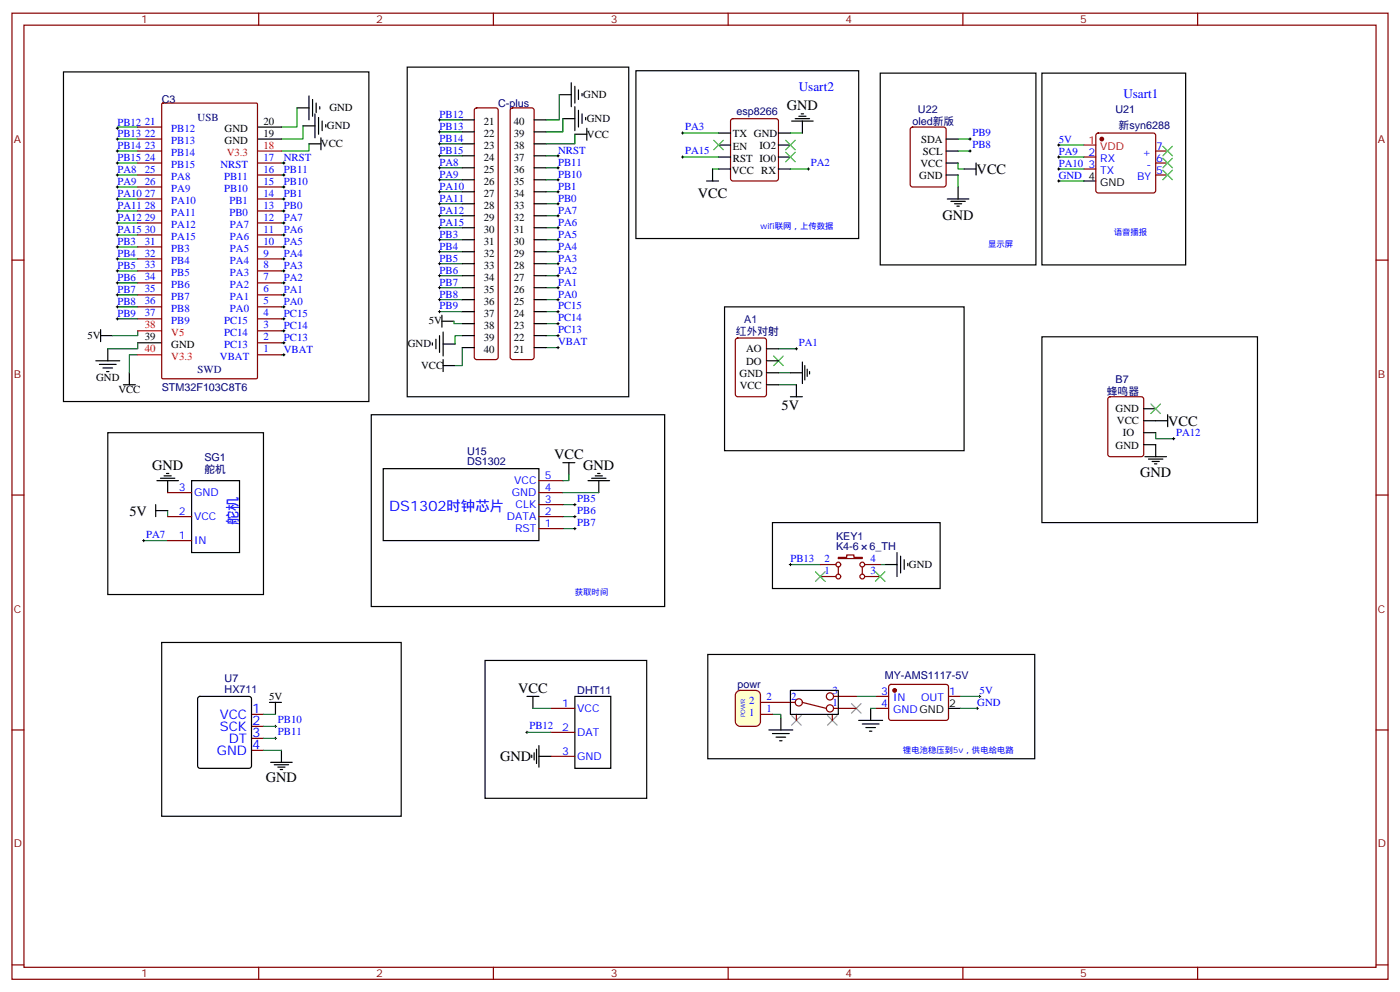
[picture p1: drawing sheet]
<svg xmlns="http://www.w3.org/2000/svg" width="412mm" height="292mm" viewBox="0 0 412 292" stroke-linecap="round" stroke-linejoin="round" font-family="sans-serif">
<g fill="none" stroke="#870000" stroke-width=".35">
<path d="M40.6 37.4h7M47.7 30.5l.3-.2h27.5l.3 .2v80.6l-.1 .3-27.7 .1-.3-.2zM139.9 32l.5-.2h5.6l.5 .2 .3 .5v72.6l-.3 .5-.5 .2h-5.6l-.5-.2-.2-.5v-72.6zM150.5 32l.5-.2h5.6l.5 .2 .2 .5v72.6l-.2 .5-.5 .2h-5.6l-.5-.2-.2-.5v-72.6zM215.4 35.1l.5-.2h12.7l.5 .2 .2 .5v17l-.2 .5-.5 .2h-12.7l-.5-.3-.2-.4v-17zM268.3 37.6l.5-.2h9.2l.6 .4 .1 16.5-.5 .7h-9.4l-.6-.4-.1-16.5zM323 39.4l.5-.2h16.2l.5 .2 .2 .5v16.2l-.2 .5-.5 .2h-16.2l-.5-.2-.2-.5v-16.2zM40.6 44.4h7M40.6 48h7M40.6 51.5h7M40.6 40.9h7M40.6 55h7"/>
<path d="M40.6 58.6h7M75.8 48h7.1M75.8 51.5h7.1M75.8 55h7.1M75.8 58.6h7.1M319.3 49.7h3.5M319.3 46.2h3.5M340.4 44.4h3.6M340.4 48h3.6M340.4 51.5h3.6M40.6 79.7h7M40.6 76.2h7"/>
<path d="M40.6 72.7h7M40.6 62.1h7M40.6 65.6h7M40.6 69.1h7M75.8 79.7h7.1M75.8 76.2h7.1M75.8 72.7h7.1M75.8 62.1h7.1M75.8 65.6h7.1M75.8 69.1h7.1M40.6 93.8h7M40.6 90.3h7"/>
<path d="M40.6 86.8h7M40.6 83.3h7M75.8 93.8h7.1M75.8 97.4h7.1M75.8 90.3h7.1M75.8 86.8h7.1M75.8 83.3h7.1M216.8 99.7l.5-.2h7.8l.6 .4 .1 16.2-.5 .6-8 .1-.6-.5-.1-16.1zM75.8 104.4h7.1M75.8 100.9h7.1M326.6 117l.4-.2h9.2l.6 .4 .1 16.5-.5 .7h-9.4l-.6-.5-.1-16.4zM49.4 145h7"/>
<path d="M49.4 152h7M49.4 159.1h7M158.7 141.5h7.1M158.7 145h7.1M158.7 148.5h7.1M158.7 152h7.1M158.7 155.6h7.1M74.1 213.8h3.5M74.1 217.3h3.5M74.1 210.3h3.5M227.5 206.7h6.7M234.6 210.3v1.7"/>
<path d="M236.4 206.7l7 1.8M245.2 210.3v1.7M245.5 208.5h6.7M245.5 205h6.7M258.2 208.5h3.6M258.2 205h3.6M262 201.6l.5-.2 16.5 .1 .4 .6-.1 9.5-.6 .4h-16.5l-.4-.7v-9.2zM279.4 205h3.5M74.1 220.8h3.5"/>
<circle cx="235.3" cy="206.7" r="1.06"/>
<circle cx="244.5" cy="205" r="1.06"/>
<circle cx="244.5" cy="208.5" r="1.06"/>
</g>
<g fill="none" stroke="#000" stroke-width=".35">
<path d="M119.9 19.8h65.3v97h-65.3zM18.7 21.2h90v97h-90zM75.8 37.4h7.1M87.5 31.8h3.5M89.3 37h3.5M91 28.2v7.1M92.1 29.3v4.9M92.8 33.5v7.1M93.1 30.3v2.9M93.8 34.6v4.9M94.2 31.4v.7M94.9 35.6v2.9"/>
<path d="M96 36.7v.7M136.2 35.3h3.5M136.2 38.8h3.5M157.3 35.3h3.6M157.3 38.8h3.6M164.7 27.9h3.6M165.8 34.9h3.5M168.3 24.3v7.1M169.3 39.5h3.6M169.3 25.4v4.9M169.3 31.4v7.1M170.4 26.5v2.8"/>
<path d="M170.4 32.5v4.9M171.4 27.5v.7M171.4 33.5v2.8M172.5 34.6v.7M172.9 37.7v3.6M187.3 20.8h65.6v49.4h-65.6zM211.7 39.2h3.5M229.3 39.2h3.5M233.2 35.6h6.3M234.2 34.9h4.3M235.3 34.2h2.1M236 33.5h.7"/>
<path d="M236.4 35.6v3.6M259.3 21.5h45.9v56.5h-45.9zM306.9 21.5h42.3v56.5h-42.3zM75.8 40.9h7.1M91 42.3h3.5M94.5 40.6v3.5M136.2 42.3h3.5M136.2 45.9h3.5M136.2 49.4h3.5M136.2 52.9h3.5M136.2 56.4h3.5M136.2 60h3.5"/>
<path d="M157.3 42.3h3.6M157.3 45.9h3.6M157.3 49.4h3.6M157.3 52.9h3.6M157.3 56.4h3.6M157.3 60h3.6M208.1 53.3h3.6M209.9 49.7v3.6M211.7 42.7h3.5M211.7 46.2h3.5M211.7 49.7h3.5M229.3 42.7h3.5"/>
<path d="M229.3 46.2h3.5M229.3 49.7h3.5M278.7 40.9h3.5M278.7 51.5h3.5M278.7 48h3.5M278.7 44.4h3.5M279 58.6h6.4M280.1 59.3h4.2M281.2 60h2.1M282.2 55v3.6M284 49.7h3.5M287.5 48v3.5"/>
<path d="M319.3 53.3h3.5M136.2 63.5h3.5M136.2 67h3.5M136.2 70.6h3.5M136.2 74.1h3.5M136.2 77.6h3.5M157.3 63.5h3.6M157.3 67h3.6M157.3 70.6h3.6M157.3 74.1h3.6M157.3 77.6h3.6M281.9 60.7h.7"/>
<path d="M29.6 98.8h3.6M29.6 97v3.5M128.4 99.8v2.9M129.5 98.8v4.9M130.2 94.5h3.5M130.2 92.8v3.5M130.5 97.7v7.1M136.2 98.8h3.5M136.2 81.1h3.5M136.2 84.7h3.5M136.2 88.2h3.5M136.2 91.7h3.5"/>
<path d="M136.2 95.2h3.5M157.3 98.8h3.6M157.3 81.1h3.6M157.3 84.7h3.6M157.3 88.2h3.6M157.3 91.7h3.6M157.3 95.2h3.6M213.4 90.3h70.6v42.3h-70.6zM306.9 99.1h63.5v54.7h-63.5zM28.2 106.2h7.1M29.3 107.2h4.9M30.3 108.3h2.9"/>
<path d="M31.4 109.4h.7M31.7 102.7v3.5M36.3 113.2h3.6M38.1 109.7v3.5M40.6 100.9h7M127.4 100.9v.7M130.5 101.2h3.6M130.5 105.8v3.6M130.5 107.6h3.6M136.2 102.3h3.5M157.3 102.3h3.6M225.8 106.2h3.5"/>
<path d="M225.8 113.2h3.5M225.8 109.7h3.5M225.8 102.7h3.5M232.8 109.7h3.6M232.8 116.8h3.6M234.6 113.2v3.6M236.4 106.5v6.4M237.1 107.6v4.2M237.8 108.7v2.1M238.5 109.4v.7M31.7 127.4h45.9v47.6h-45.9zM49 139.3h.7"/>
<path d="M109.4 122.1h86.4v56.4h-86.4zM112.9 137.9h45.8v21.2h-45.8zM165.8 136.2h3.5M167.6 136.2v3.5M176 139.3h.7M336.9 130.9h3.5v3.5M336.9 127.4h3.5M336.9 123.8h7.1M336.9 120.3h3.5M337.3 134.4h6.3M338.3 135.1h4.2M339.4 135.8h2.1"/>
<path d="M340.1 136.5h.7M344 122.1v3.5M45.9 150.3h3.5M45.9 148.5v3.5M46.2 141.5h6.4M47.3 140.8h4.2M48.3 140.1h2.1M49.4 141.5v3.5M56.4 141.5h14.2v21.1h-14.2zM173.2 141.5h6.4M174.3 140.8h4.2M175.3 140.1h2.1"/>
<path d="M176.4 141.5v3.5M47.6 189.1h70.6v51.1h-70.6zM208.5 192.6h96.3v30.7h-96.3zM58.4 205.2l.5-.2h14.5l.5 .2 .2 .5v19.7l-.3 .5-.4 .2h-14.5l-.5-.2-.2-.5v-19.7zM79.4 206.7h3.5M81.1 206.7v3.6M226.5 214.8h7M227.5 215.9h5M228.6 217h2.8M229.7 218h.7M230 211.3v3.5M232.8 203.2h14.1v7.1h-14.1z"/>
<path d="M252.9 212h7.1M254 213.1h4.9M255.1 214.1h2.8M256.1 215.2h.7M256.5 208.5v3.5M279.4 208.5h3.5M79.7 224.4h6.4M80.8 225.1h4.2M81.8 225.8h2.2M82.5 226.5h.8M82.9 220.8v3.6"/>
</g>
<path d="M75.8 44.4h7.1M319.3 42.7h3.5M40.6 97.4h7M40.6 104.4h7" fill="none" stroke="#f00" stroke-width=".35"/>
<g fill="#870000" stroke="#870000" stroke-width=".35">
<circle cx="324.6" cy="40.9" r=".53"/>
<circle cx="263.5" cy="203.2" r=".53"/>
</g>
<g fill="none" stroke="#008700" stroke-width=".35">
<path d="M40.6 37.4h-6v.3M87.5 31.8v5.6h-4.6M89.3 37v3.9h-6.4M129.5 35.3h6.7M129.5 38.8h6.7M164.7 27.9v7.4h-3.8M165.8 34.9v3.9h-4.9M169.3 39.5v2.8h-8.4M201.1 39.2h10.6M232.8 39.2h3.6M34.6 58.6h6M34.6 55h6"/>
<path d="M34.6 48h6M34.6 51.5h6M34.6 40.9h6M34.6 44.4h6M82.9 58.6h.7M82.9 55h.7M82.9 48h.7M82.9 51.5h.7M91 42.3v2.1h-8.1M129.5 60h6.7M129.5 56.4h6.7M129.5 52.9h6.7"/>
<path d="M129.5 49.4h6.7M129.5 45.9h6.7M129.5 42.3h6.7M160.9 60h3.5M160.9 56.4h3.5M160.9 52.9h3.5M160.9 49.4h3.5M160.9 45.9h3.5M201.1 46.2h10.6M209.9 49.7h1.8M232.8 49.7h5.3M282.2 48v1.7h1.8"/>
<path d="M282.2 40.9h3.6M282.2 44.4h3.6M282.2 51.5v3.5M311.9 42.7h7.4M311.9 49.7h7.4M311.9 53.3h7.4M311.9 46.2h7.4M34.6 65.6h6M34.6 76.2h6M34.6 72.7h6M34.6 79.7h6M34.6 62.1h6"/>
<path d="M34.6 69.1h6M82.9 65.6h.7M82.9 76.2h.7M82.9 72.7h.7M82.9 79.7h.7M82.9 62.1h.7M82.9 69.1h.7M129.5 77.6h6.7M129.5 74.1h6.7M129.5 70.6h6.7M129.5 67h6.7M129.5 63.5h6.7"/>
<path d="M160.9 77.6h3.5M160.9 74.1h3.5M160.9 70.6h3.5M160.9 67h3.5M160.9 63.5h3.5M34.6 90.3h6M34.6 83.3h6M34.6 86.8h6M34.6 93.8h6M40.6 97.4v1.4h-7.4M82.9 90.3h.7M82.9 83.3h.7"/>
<path d="M82.9 86.8h.7M82.9 93.8h.7M82.9 97.4h.7M129.5 91.7h6.7M129.5 88.2h6.7M129.5 84.7h6.7M129.5 81.1h6.7M133.7 94.5v.7h2.5M136.2 98.8h-2.1v2.4M160.9 98.8h3.5M160.9 95.2h3.5M160.9 91.7h3.5"/>
<path d="M160.9 88.2h3.5M160.9 84.7h3.5M160.9 81.1h3.5M40.6 100.9v1.8h-8.9M40.6 104.4h-2.5v5.3M82.9 104.4h.7M82.9 100.9h.7M136.2 102.3v5.3h-2.1M160.9 102.3h3.5M229.3 102.7h5.3M229.3 109.7h3.5M229.3 113.2h5.3"/>
<path d="M167.6 139.7v1.8h-1.8M340.4 127.4v1.7h5.3M42.3 159.1h7.1M49.4 150.3v1.7M165.8 155.6h3.5M165.8 152h3.5M165.8 148.5h3.5M165.8 145h10.6M77.6 210.3h3.5M77.6 213.8h3.5M77.6 217.3h3.5M227.5 210.3h2.5v1"/>
<path d="M252.2 205h6M256.5 208.5h1.7M282.9 205h5.7M282.9 208.5h5M77.6 220.8h5.3"/>
</g>
<g fill="none" stroke="#000" stroke-width=".29">
<path d="M34.2 37.7h.7M34.6 37.4v.7M129.1 35.3h.7M129.1 38.8h.7M129.5 34.9v.7M129.5 38.5v.7M200.7 39.2h.7M201.1 38.8v.7M34.2 58.6h.7M34.2 55h.7M34.2 48h.7M34.2 51.5h.7"/>
<path d="M34.2 40.9h.7M34.2 44.4h.7M34.6 40.6v.7M34.6 44.1v.7M34.6 47.6v.7M34.6 51.2v.7M34.6 54.7v.7M34.6 58.2v.7M83.3 58.6h.7M83.3 55h.7M83.3 48h.7M83.3 51.5h.7"/>
<path d="M83.6 47.6v.7M83.6 51.2v.7M83.6 54.7v.7M83.6 58.2v.7M129.1 60h.7M129.1 56.4h.7M129.1 52.9h.7M129.1 49.4h.7M129.1 45.9h.7M129.1 42.3h.7M129.5 42v.7M129.5 45.5v.7"/>
<path d="M129.5 49v.7M129.5 52.6v.7M129.5 56.1v.7M129.5 59.6v.7M164 60h.7M164 56.4h.7M164 52.9h.7M164 49.4h.7M164 45.9h.7M164.4 45.5v.7M164.4 49v.7M164.4 52.6v.7"/>
<path d="M164.4 56.1v.7M164.4 59.6v.7M200.7 46.2h.7M201.1 45.9v.7M237.8 49.7h.7M238.1 49.4v.7M285.4 40.9h.7M285.4 44.4h.7M285.8 40.6v.7M285.8 44.1v.7M311.5 42.7h.7M311.5 49.7h.7"/>
<path d="M311.5 53.3h.7M311.5 46.2h.7M311.9 42.3v.7M311.9 45.9v.7M311.9 49.4v.7M311.9 52.9v.7M34.2 65.6h.7M34.2 76.2h.7M34.2 72.7h.7M34.2 79.7h.7M34.2 62.1h.7M34.2 69.1h.7"/>
<path d="M34.6 61.7v.7M34.6 65.3v.7M34.6 68.8v.7M34.6 72.3v.7M34.6 75.8v.8M34.6 79.4v.7M83.3 65.6h.7M83.3 76.2h.7M83.3 72.7h.7M83.3 79.7h.7M83.3 62.1h.7M83.3 69.1h.7"/>
<path d="M83.6 61.7v.7M83.6 65.3v.7M83.6 68.8v.7M83.6 72.3v.7M83.6 75.8v.8M83.6 79.4v.7M129.1 77.6h.7M129.1 74.1h.7M129.1 70.6h.7M129.1 67h.7M129.1 63.5h.7M129.5 63.1v.8"/>
<path d="M129.5 66.7v.7M129.5 70.2v.7M129.5 73.7v.7M129.5 77.3v.7M164 77.6h.7M164 74.1h.7M164 70.6h.7M164 67h.7M164 63.5h.7M164.4 63.1v.8M164.4 66.7v.7M164.4 70.2v.7"/>
<path d="M164.4 73.7v.7M164.4 77.3v.7M34.2 90.3h.7M34.2 83.3h.7M34.2 86.8h.7M34.2 93.8h.7M34.6 82.9v.7M34.6 86.4v.7M34.6 90v.7M34.6 93.5v.7M83.3 90.3h.7M83.3 83.3h.7"/>
<path d="M83.3 86.8h.7M83.3 93.8h.7M83.3 97.4h.7M83.6 82.9v.7M83.6 86.4v.7M83.6 90v.7M83.6 93.5v.7M83.6 97v.7M129.1 91.7h.7M129.1 88.2h.7M129.1 84.7h.7M129.1 81.1h.7"/>
<path d="M129.5 80.8v.7M129.5 84.3v.7M129.5 87.8v.7M129.5 91.4v.7M164 98.8h.7M164 95.2h.7M164 91.7h.7M164 88.2h.7M164 84.7h.7M164 81.1h.7M164.4 80.8v.7M164.4 84.3v.7"/>
<path d="M164.4 87.8v.7M164.4 91.4v.7M164.4 94.9v.7M164.4 98.4v.7M83.3 104.4h.7M83.3 100.9h.7M83.6 100.5v.7M83.6 104.1v.7M164 102.3h.7M164.4 102v.7M234.2 102.7h.7M234.6 102.3v.7"/>
<path d="M345.4 129.1h.7M345.7 128.8v.7M42 159.1h.7M42.3 158.7v.8M169 148.5h.7M169 152h.7M169 155.6h.7M169.3 148.2v.7M169.3 151.7v.7M169.3 155.2v.7M80.8 213.8h.7M80.8 217.3h.7"/>
<path d="M81.1 213.4v.7M81.1 217v.7M287.5 208.5h.7M287.9 208.1v.7M288.2 205h.7M288.6 204.6v.7"/>
</g>
<g fill="none" stroke="#3c3" stroke-width=".35">
<path d="M210.3 41.3l2.8 2.8M213.1 41.3l-2.8 2.8M231.4 44.8l2.8 2.8M231.4 41.3l2.8 2.8M234.2 44.8l-2.8 2.8M234.2 41.3l-2.8 2.8M342.5 43l2.9 2.9M342.5 46.6l2.9 2.8M342.5 50.1l2.9 2.8M345.4 43l-2.9 2.9M345.4 46.6l-2.9 2.8M345.4 50.1l-2.9 2.8"/>
<path d="M227.9 104.8l2.8 2.8M230.7 104.8l-2.8 2.8"/>
</g>
<path d="M233.2 210.6l2.8 2.8M236 210.6l-2.8 2.8M243.8 210.6l2.8 2.8M246.6 210.6l-2.8 2.8M250.8 207.1l2.8 2.8M253.6 207.1l-2.8 2.8" fill="none" stroke="#999" stroke-width=".35"/>
<path d="M216.9 203.8l1.1-.6h4.6a1.41 1.41 0 0 1 1.4 1.4v7.8a1.51 1.51 0 0 1-1.4 1.4h-4.6a1.51 1.51 0 0 1-1.4-1.4v-7.8z" fill="#ffc" stroke="#a10000" stroke-width=".35"/>
<g fill="none" stroke="#870000" stroke-width=".35">
<path d="M3.5 3.9h405.4v284.3h-405.4zM7.1 7.4h398.2v277.3h-398.2zM76.2 3.9v3.5M145.3 3.9v3.5M214.5 3.9v3.5M283.6 3.9v3.5M352.8 3.9v3.5M3.5 76.6h3.6M405.3 76.6h3.6M3.5 145.7h3.6M405.3 145.7h3.6M241.7 169.7h4.5"/>
<path d="M241.7 166.2h4.5M246.9 164h2.5v-.7h2.1v.7h2.5v.4h-7.1zM246.9 166.9v2.1M254 166.9v2.1M254.7 169.7h4.6M254.7 166.2h4.6M3.5 214.8h3.6M162.3 208.5h7M162.3 215.5h7M224 210.3h3.5M224 206.7h3.5M405.3 214.8h3.6"/>
<path d="M162.3 222.6h7M3.5 284h3.6M76.2 284.7v3.5M145.3 284.7v3.5M214.5 284.7v3.5M283.6 284.7v3.5M352.8 284.7v3.5M405.3 284h3.6"/>
<circle cx="246.9" cy="166.2" r=".71"/>
<circle cx="246.9" cy="169.7" r=".71"/>
<circle cx="254" cy="166.2" r=".71"/>
<circle cx="254" cy="169.7" r=".71"/>
</g>
<g fill="none" stroke="#000" stroke-width=".35">
<path d="M227.5 153.8h49.4v19.4h-49.4zM260.7 166.2h3.5M264.2 162.6v7.1M265.3 163.7v4.9M266.3 164.7v2.9M267.4 165.8v.7M142.9 194.4h47.6v40.5h-47.6zM155.2 205h3.5M157 205v3.5M158.7 219.4v6.4M169.3 205h10.6v21.1h-10.6zM156.6 222.2v.8"/>
<path d="M157.3 221.5v2.2M158 220.5v4.2M158.7 222.6h3.6"/>
</g>
<path d="M232.5 166.2h.7M232.8 165.8v.7M154.9 215.5h.7M155.2 215.2v.7" fill="none" stroke="#000" stroke-width=".29"/>
<path d="M232.8 166.2h8.9M259.3 166.2h1.4M155.2 215.5h7.1M157 208.5h5.3" fill="none" stroke="#008700" stroke-width=".35"/>
<path d="M339 118.9l2.8 2.8M341.8 118.9l-2.8 2.8M240.2 168.3l2.9 2.8M243.1 168.3l-2.9 2.8M257.9 168.3l2.8 2.8M260.7 168.3l-2.8 2.8" fill="none" stroke="#3c3" stroke-width=".35"/>
<g font-size="4.2">
<text x="231.8" y="32.4">GND</text>
<text x="287.7" y="51.2">VCC</text>
<text x="205.5" y="58.2">VCC</text>
<text x="277.6" y="64.7">GND</text>
<text x="230.2" y="120.7">5V</text>
<text x="344.1" y="125.3">VCC</text>
<text x="163.2" y="135.1">VCC</text>
<text x="44.8" y="138.3">GND</text>
<text x="171.8" y="138.3">GND</text>
<text x="335.8" y="140.5">GND</text>
<text x="38.1" y="151.7">5V</text>
<text x="152.6" y="203.9">VCC</text>
<text x="147.3" y="224">GND</text>
<text x="78.3" y="230">GND</text>
</g>
<g font-size="4.2" fill="#00f">
<text x="70" y="154.6" transform="rotate(-90 70 154.6)">舵机</text>
<text x="114.7" y="150.3">DS1302时钟芯片</text>
</g>
<g font-size="3.9" fill="#00f">
<text x="235.3" y="26.8">Usart2</text>
<text x="330.9" y="28.9">Usart1</text>
<text x="74.3" y="209.9">1</text>
<text x="64.7" y="211.7">VCC</text>
<text x="64.7" y="215.2">SCK</text>
<text x="74.3" y="213.4">2</text>
<text x="67.4" y="218.7">DT</text>
<text x="74.3" y="217">3</text>
<text x="74.3" y="220.5">4</text>
<text x="63.9" y="222.2">GND</text>
</g>
<g font-size="3.2" fill="#800">
<text x="41.6" y="6.9">1</text>
<text x="110.8" y="6.9">2</text>
<text x="179.9" y="6.9">3</text>
<text x="249.1" y="6.9">4</text>
<text x="318.2" y="6.9">5</text>
<text x="4.1" y="42">A</text>
<text x="405.9" y="42">A</text>
<text x="4.1" y="111.1">B</text>
<text x="405.9" y="111.1">B</text>
<text x="4.1" y="180.3">C</text>
<text x="405.9" y="180.3">C</text>
<text x="4.1" y="249.4">D</text>
<text x="405.9" y="249.4">D</text>
<text x="41.6" y="287.7">1</text>
<text x="110.8" y="287.7">2</text>
<text x="179.9" y="287.7">3</text>
<text x="249.1" y="287.7">4</text>
<text x="318.2" y="287.7">5</text>
</g>
<g font-size="3.2">
<text x="171.8" y="28.8">GND</text>
<text x="97" y="32.8">GND</text>
<text x="172.9" y="35.9">GND</text>
<text x="66.2" y="39">GND</text>
<text x="77.6" y="36.7">20</text>
<text x="77.6" y="40.2">19</text>
<text x="96.3" y="38">GND</text>
<text x="142.5" y="36.9">21</text>
<text x="142.5" y="40.4">22</text>
<text x="151.3" y="40.4">39</text>
<text x="151.3" y="36.9">40</text>
<text x="172.9" y="40.5">VCC</text>
<text x="215.9" y="40.4">TX GND</text>
<text x="66.2" y="42.5">GND</text>
<text x="94.5" y="43.3">VCC</text>
<text x="142.5" y="43.9">23</text>
<text x="142.5" y="47.4">24</text>
<text x="151.3" y="47.4">37</text>
<text x="151.3" y="43.9">38</text>
<text x="215.9" y="44.3">EN</text>
<text x="215.9" y="47.8">RST IO0</text>
<text x="223.7" y="43.9">IO2</text>
<text x="271.3" y="42.2">SDA</text>
<text x="271.9" y="45.7">SCL</text>
<text x="142.5" y="51">25</text>
<text x="151.3" y="51">36</text>
<text x="215.5" y="51.3">VCC RX</text>
<text x="270.8" y="52.7">GND</text>
<text x="271.2" y="49.2">VCC</text>
<text x="142.5" y="54.5">26</text>
<text x="142.5" y="58">27</text>
<text x="151.3" y="58">34</text>
<text x="151.3" y="54.5">35</text>
<text x="324.1" y="54.7">GND</text>
<text x="142.5" y="61.6">28</text>
<text x="142.5" y="65.1">29</text>
<text x="151.3" y="65.1">32</text>
<text x="151.3" y="61.6">33</text>
<text x="142.5" y="68.6">30</text>
<text x="151.3" y="68.6">31</text>
<text x="142.5" y="72.1">31</text>
<text x="142.5" y="75.7">32</text>
<text x="151.3" y="75.7">29</text>
<text x="151.3" y="72.1">30</text>
<text x="142.5" y="79.2">33</text>
<text x="142.5" y="82.7">34</text>
<text x="151.3" y="82.7">27</text>
<text x="151.3" y="79.2">28</text>
<text x="142.5" y="86.3">35</text>
<text x="142.5" y="89.8">36</text>
<text x="151.3" y="89.8">25</text>
<text x="151.3" y="86.3">26</text>
<text x="126.3" y="95.5">5V</text>
<text x="142.5" y="93.3">37</text>
<text x="151.3" y="93.3">24</text>
<text x="25.8" y="99.7">5V</text>
<text x="42.7" y="100.2">39</text>
<text x="142.5" y="96.8">38</text>
<text x="142.5" y="100.4">39</text>
<text x="151.3" y="100.4">22</text>
<text x="151.3" y="96.8">23</text>
<text x="50.4" y="102.5">GND</text>
<text x="120.1" y="102.2">GND</text>
<text x="142.5" y="103.9">40</text>
<text x="151.3" y="103.9">21</text>
<text x="219.8" y="107.4">DO</text>
<text x="219.8" y="103.5">AO</text>
<text x="28.3" y="112.3">GND</text>
<text x="124.1" y="108.5">VCC</text>
<text x="217.9" y="110.9">GND</text>
<text x="34.9" y="115.8">VCC</text>
<text x="217.9" y="114.5">VCC</text>
<text x="328.6" y="121.2">GND</text>
<text x="329" y="124.7">VCC</text>
<text x="330.7" y="128.2">IO</text>
<text x="328.6" y="132.1">GND</text>
<text x="267.8" y="167.1">GND</text>
<text x="79.3" y="205.9">5V</text>
<text x="279.6" y="208.1">2</text>
</g>
<g font-size="3.2" fill="#000080">
<text x="47.6" y="30.3">C3</text>
<text x="58.2" y="35.6">USB</text>
<text x="146.8" y="31.5">C-plus</text>
<text x="217" y="33.9">esp8266</text>
<text x="270.4" y="33.3">U22</text>
<text x="328.6" y="33.2">U21</text>
<text x="268.8" y="36.8">oled新版</text>
<text x="329.5" y="37.9">新syn6288</text>
<text x="219.2" y="95">A1</text>
<text x="216.8" y="98.5">红外对射</text>
<text x="58.2" y="109.7">SWD</text>
<text x="328.6" y="112.6">B7</text>
<text x="47.6" y="115">STM32F103C8T6</text>
<text x="326" y="116.1">蜂鸣器</text>
<text x="60.2" y="135.5">SG1</text>
<text x="137.6" y="136.8">DS1302</text>
<text x="137.6" y="133.8">U15</text>
<text x="60.2" y="139.1">舵机</text>
<text x="246.3" y="162">K4-6</text>
<text x="246.3" y="158.8">KEY1</text>
<text x="256.1" y="162">6_TH</text>
<text x="66.2" y="203.9">HX711</text>
<text x="66.2" y="200.7">U7</text>
<text x="217.2" y="202.6">powr</text>
<text x="260.6" y="199.8">MY-AMS1117-5V</text>
<text x="170.1" y="204.4">DHT11</text>
</g>
<g font-size="3.2" fill="#00f">
<text x="129.5" y="34.6">PB12</text>
<text x="34.6" y="37.1">PB12</text>
<text x="34.6" y="40.3">PB13</text>
<text x="42.7" y="40.2">22</text>
<text x="42.7" y="36.7">21</text>
<text x="50.4" y="39">PB12</text>
<text x="129.5" y="38.2">PB13</text>
<text x="129.5" y="41.7">PB14</text>
<text x="201.8" y="38.3">PA3</text>
<text x="286.5" y="40">PB9</text>
<text x="34.6" y="47.3">PB15</text>
<text x="34.6" y="43.8">PB14</text>
<text x="42.7" y="47.3">24</text>
<text x="42.7" y="43.7">23</text>
<text x="50.4" y="46">PB14</text>
<text x="50.4" y="42.5">PB13</text>
<text x="77.6" y="47.3">17</text>
<text x="83.6" y="47.3">NRST</text>
<text x="129.5" y="45.2">PB15</text>
<text x="164.4" y="45.2">NRST</text>
<text x="201.8" y="45.3">PA15</text>
<text x="286.5" y="43.6">PB8</text>
<text x="311.9" y="42.1">5V</text>
<text x="311.9" y="45.6">PA9</text>
<text x="320.6" y="45.9">2</text>
<text x="324.1" y="47.6">RX</text>
<text x="336.5" y="45.9">+</text>
<text x="340.6" y="44.1">7</text>
<text x="340.6" y="47.6">6</text>
<text x="34.6" y="50.9">PA8</text>
<text x="42.7" y="50.8">25</text>
<text x="50.4" y="49.6">PB15</text>
<text x="50.4" y="53.1">PA8</text>
<text x="65" y="49.6">NRST</text>
<text x="66" y="53.1">PB11</text>
<text x="77.6" y="50.8">16</text>
<text x="83.6" y="50.9">PB11</text>
<text x="129.5" y="48.8">PA8</text>
<text x="129.5" y="52.3">PA9</text>
<text x="164.4" y="52.3">PB10</text>
<text x="164.4" y="48.8">PB11</text>
<text x="238.8" y="48.9">PA2</text>
<text x="311.9" y="49.1">PA10</text>
<text x="311.9" y="52.6">GND 4</text>
<text x="320.6" y="49.4">3</text>
<text x="324.1" y="51.2">TX</text>
<text x="335" y="52.9">BY</text>
<text x="337.7" y="49.4">-</text>
<text x="340.6" y="51.2">5</text>
<text x="34.6" y="57.9">PA10</text>
<text x="34.6" y="54.4">PA9</text>
<text x="42.7" y="54.3">26</text>
<text x="42.7" y="57.9">27</text>
<text x="50.4" y="56.6">PA9</text>
<text x="66" y="56.6">PB10</text>
<text x="77.6" y="54.3">15</text>
<text x="77.6" y="57.9">14</text>
<text x="83.6" y="54.4">PB10</text>
<text x="83.6" y="57.9">PB1</text>
<text x="129.5" y="55.8">PA10</text>
<text x="129.5" y="59.3">PA11</text>
<text x="164.4" y="59.3">PB0</text>
<text x="164.4" y="55.8">PB1</text>
<text x="34.6" y="65">PA12</text>
<text x="34.6" y="61.5">PA11</text>
<text x="42.7" y="64.9">29</text>
<text x="42.7" y="61.4">28</text>
<text x="50.4" y="63.7">PA11</text>
<text x="50.4" y="60.1">PA10</text>
<text x="67.6" y="60.1">PB1</text>
<text x="67.6" y="63.7">PB0</text>
<text x="77.6" y="61.4">13</text>
<text x="77.6" y="64.9">12</text>
<text x="83.6" y="65">PA7</text>
<text x="83.6" y="61.5">PB0</text>
<text x="129.5" y="62.9">PA12</text>
<text x="164.4" y="62.9">PA7</text>
<text x="34.6" y="68.5">PA15</text>
<text x="42.7" y="72">31</text>
<text x="42.7" y="68.4">30</text>
<text x="50.4" y="70.7">PA15</text>
<text x="50.4" y="67.2">PA12</text>
<text x="67.7" y="67.2">PA7</text>
<text x="67.7" y="70.7">PA6</text>
<text x="77.6" y="68.4">11</text>
<text x="77.6" y="72">10</text>
<text x="83.6" y="68.5">PA6</text>
<text x="129.5" y="66.4">PA15</text>
<text x="129.5" y="69.9">PB3</text>
<text x="164.4" y="69.9">PA5</text>
<text x="164.4" y="66.4">PA6</text>
<text x="34.6" y="75.6">PB4</text>
<text x="34.6" y="72">PB3</text>
<text x="42.7" y="75.5">32</text>
<text x="50.4" y="77.8">PB4</text>
<text x="50.4" y="74.3">PB3</text>
<text x="67.7" y="74.3">PA5</text>
<text x="67.7" y="77.8">PA4</text>
<text x="77.6" y="75.5">9</text>
<text x="83.6" y="75.6">PA4</text>
<text x="83.6" y="72">PA5</text>
<text x="129.5" y="73.4">PB4</text>
<text x="129.5" y="77">PB5</text>
<text x="164.4" y="77">PA3</text>
<text x="164.4" y="73.4">PA4</text>
<text x="34.6" y="79.1">PB5</text>
<text x="34.6" y="82.6">PB6</text>
<text x="42.7" y="82.5">34</text>
<text x="42.7" y="79">33</text>
<text x="50.4" y="81.3">PB5</text>
<text x="67.7" y="81.3">PA3</text>
<text x="77.6" y="79">8</text>
<text x="77.6" y="82.5">7</text>
<text x="83.6" y="82.6">PA2</text>
<text x="83.6" y="79.1">PA3</text>
<text x="129.5" y="80.5">PB6</text>
<text x="164.4" y="80.5">PA2</text>
<text x="34.6" y="89.7">PB8</text>
<text x="34.6" y="86.1">PB7</text>
<text x="42.7" y="89.6">36</text>
<text x="42.7" y="86.1">35</text>
<text x="50.4" y="88.4">PB7</text>
<text x="50.4" y="84.8">PB6</text>
<text x="67.7" y="84.8">PA2</text>
<text x="67.7" y="88.4">PA1</text>
<text x="77.6" y="86.1">6</text>
<text x="77.6" y="89.6">5</text>
<text x="83.6" y="86.1">PA1</text>
<text x="83.6" y="89.7">PA0</text>
<text x="129.5" y="84">PB7</text>
<text x="129.5" y="87.6">PB8</text>
<text x="164.4" y="87.6">PA0</text>
<text x="164.4" y="84">PA1</text>
<text x="34.6" y="93.2">PB9</text>
<text x="42.7" y="93.1">37</text>
<text x="50.4" y="95.4">PB9</text>
<text x="50.4" y="91.9">PB8</text>
<text x="66" y="95.4">PC15</text>
<text x="67.7" y="91.9">PA0</text>
<text x="77.6" y="93.1">4</text>
<text x="83.6" y="93.2">PC15</text>
<text x="129.5" y="91.1">PB9</text>
<text x="164.4" y="94.6">PC14</text>
<text x="164.4" y="91.1">PC15</text>
<text x="66" y="99">PC14</text>
<text x="77.6" y="96.7">3</text>
<text x="77.6" y="100.2">2</text>
<text x="83.6" y="100.3">PC13</text>
<text x="83.6" y="96.7">PC14</text>
<text x="164.4" y="101.7">VBAT</text>
<text x="164.4" y="98.1">PC13</text>
<text x="235.3" y="101.8">PA1</text>
<text x="64.8" y="106">VBAT</text>
<text x="66" y="102.5">PC13</text>
<text x="77.6" y="103.7">1</text>
<text x="83.6" y="103.8">VBAT</text>
<text x="346.4" y="128.2">PA12</text>
<text x="151.4" y="142.5">VCC</text>
<text x="160.5" y="141.1">5</text>
<text x="52.7" y="144.6">3</text>
<text x="57.1" y="146">GND</text>
<text x="150.8" y="146">GND</text>
<text x="151.9" y="149.6">CLK</text>
<text x="160.5" y="144.6">4</text>
<text x="160.5" y="148.2">3</text>
<text x="170" y="147.6">PB5</text>
<text x="52.7" y="151.7">2</text>
<text x="57.1" y="153.1">VCC</text>
<text x="149.3" y="153.1">DATA</text>
<text x="160.5" y="151.7">2</text>
<text x="160.5" y="155.2">1</text>
<text x="170" y="151.2">PB6</text>
<text x="170" y="154.7">PB7</text>
<text x="43" y="158.2">PA7</text>
<text x="52.7" y="158.7">1</text>
<text x="57.1" y="160.2">IN</text>
<text x="151.7" y="156.6">RST</text>
<text x="232.8" y="165.5">PB13</text>
<text x="242.9" y="165.5">2</text>
<text x="256.5" y="165.5">4</text>
<text x="242.9" y="169">1</text>
<text x="256.5" y="169">3</text>
<text x="165.6" y="208.1">1</text>
<text x="170" y="209.5">VCC</text>
<text x="220.7" y="207.3">2</text>
<text x="225.8" y="209.5">1</text>
<text x="225.8" y="206">2</text>
<text x="233" y="206">2</text>
<text x="245.2" y="207.8">1</text>
<text x="245.2" y="204.3">3</text>
<text x="259.6" y="204.6">3</text>
<text x="259.6" y="208.1">4</text>
<text x="263.1" y="206.4">IN</text>
<text x="263.1" y="209.9">GNDGND</text>
<text x="271.3" y="206.4">OUT</text>
<text x="279.6" y="204.6">1</text>
<text x="287.9" y="207.9">GND</text>
<text x="288.6" y="204.3">5V</text>
<text x="81.8" y="212.9">PB10</text>
<text x="155.9" y="214.7">PB12</text>
<text x="165.6" y="215.2">2</text>
<text x="220.7" y="210.8">1</text>
<text x="81.8" y="216.4">PB11</text>
<text x="170" y="216.6">DAT</text>
<text x="165.6" y="222.2">3</text>
<text x="170" y="223.7">GND</text>
</g>
<g font-size="3.2" fill="#f00">
<text x="66.8" y="46">V3.3</text>
<text x="77.6" y="43.7">18</text>
<text x="320.6" y="42.3">1</text>
<text x="324.1" y="44.1">VDD</text>
<text x="42.7" y="96.7">38</text>
<text x="50.4" y="99">V5</text>
<text x="42.7" y="103.7">40</text>
<text x="50.4" y="106">V3.3</text>
</g>
<g font-size="2.5" fill="#00f">
<text x="224" y="67.4">wifi联网，上传数据</text>
<text x="328.1" y="69.1">语音播报</text>
<text x="291" y="72.7">显示屏</text>
<text x="169.3" y="175">获取时间</text>
<text x="266" y="221.5">锂电池稳压到5v，供电给电路</text>
</g>
<text font-size="1.8" fill="#00f" x="219.5" y="211.1" transform="rotate(-90 219.5 211.1)">POWR</text>
</svg>
